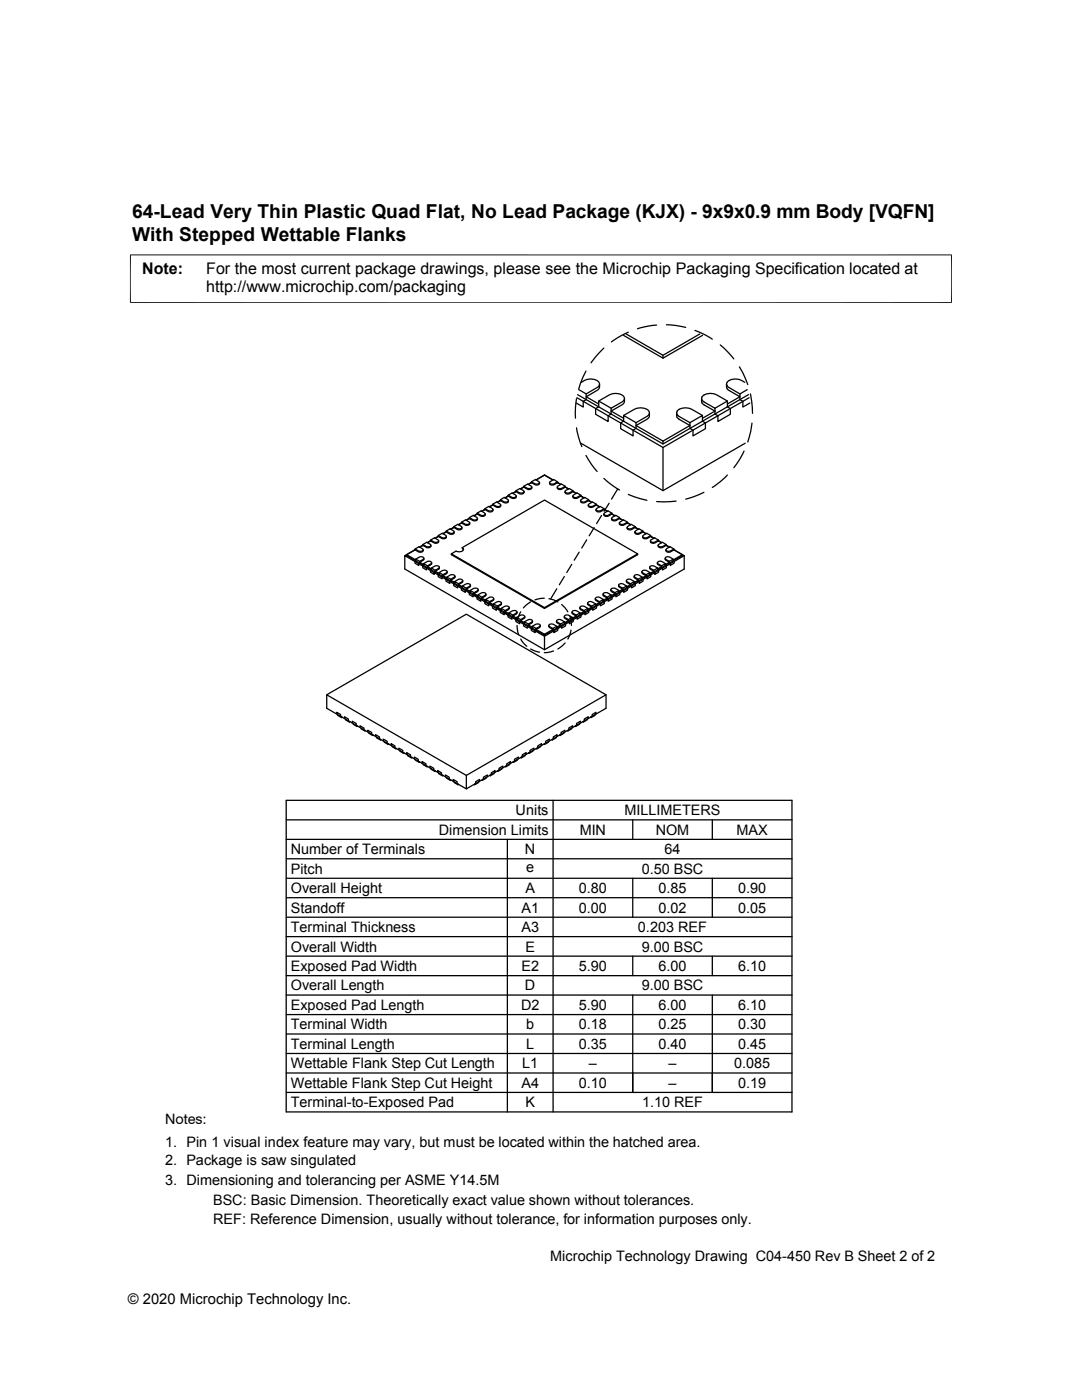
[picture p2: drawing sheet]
<svg xmlns="http://www.w3.org/2000/svg" width="216mm" height="279mm" viewBox="0 0 216 279" stroke-linecap="round" stroke-linejoin="round" font-family="sans-serif">
<g fill="none" stroke="#000" stroke-width=".25">
<path d="M115 79.6l-.2 1.7v2.2M115.1 79.4l17.2 9.9 17.2-9.9M115.3 78.8l17 9.8 17.1-9.8M115.5 77.8l1.5 .8v1.2l-.6 .3v1.1l-1.4-.8M116 76.3a2.39 2.39 0 0 1 3.6 .2v.3l-.3 .4-2.3 1.4M116.9 74.1l-.7 1.3-.7 2.3M119.6 76.6a1.1 1.1 0 0 1-.5 1.3l-2.1 1.3 2.5 1.4M120.5 69.5l-1.8 1.8-.8 1.1M124.4 66.9l7.9 4.6 7.9-4.6M124.6 79.5a1.1 1.1 0 0 1-.5 1.3l-2.2 1.2 2.5 1.5M124.9 66.7l7.4 4.2 7.3-4.2M125.4 66.3l-2.1 1.1-1.3 .8"/>
<path d="M131 64.9l-2.1 .3-1.7 .4M132.3 70.9v.6M133 64.8l1.9 .2 1.9 .3M138.7 65.9l1.9 .9 1.5 .9M140 79.5l.1-.3a2.42 2.42 0 0 1 2.9-.4l2.1 1.2M140 79.5l.1 .4 .4 .3 2.2 1.3M140 79.5a1.06 1.06 0 0 0 .5 1.3l2.2 1.2-2.5 1.5M143.7 68.8l2.7 2.8M145 76.6l.3 .6 2.3 1.4M145 76.6a1.1 1.1 0 0 0 .5 1.3l2.1 1.3-2.5 1.4M147.5 73.2l.7 1.1 1 2.5M148.6 76.3a2.39 2.39 0 0 0-3.6 .2v.1"/>
<path d="M149.1 77.8l-1.5 .8v1.2l.6 .3v1.1l1.4-.8M149.7 78.6l.5 3.9M99.7 100h.1M99.9 99.7a1.38 1.38 0 0 0 1.2 .5l.3-.2v-.2l-.8-.5-.7 .4v.2M99.9 99.9l-.7 .3 .7-.3M101.2 99.1h.1M101.4 98.8a1.38 1.38 0 0 0 1.3 .5l.3-.2v-.2l-.8-.5-.8 .4v.2M101.4 99l-.6 .4M101.5 99.9a.54 .54 0 0 1-.4 .5 .54 .54 0 0 1-.6-.1l-.6-.4M102.8 98.2h.1M103 97.9a1.32 1.32 0 0 0 1.4 .4l.1-.3-.8-.5-.7 .4v.2M103 98.1a1.38 1.38 0 0 0 1.2 .5l.3-.2 .1-.3"/>
<path d="M103 98.1l-.7 .4M103 98.1l-.7 .3M103 99a.54 .54 0 0 1-.3 .5 .54 .54 0 0 1-.6-.1l-.7-.4M104.3 97.3h.1M104.5 97a1.45 1.45 0 0 0 1.3 .5l.3-.2v-.2l-.8-.5-.8 .4v.2M104.5 97.2l-.6 .4M104.5 97.2l-.7 .4M105.9 96.4h.1M106 96.2a1.45 1.45 0 0 0 1.3 .4l.3-.2v-.2l-.8-.5-.8 .5v.1M106 96.3l-.6 .4M106.1 97.2v.3a.71 .71 0 0 1-.9 .1l-.7-.4M107 95.8l1.6-1 1.8 1-1.8-1z"/>
<path d="M107.7 96.3l-.1 .3-.4 .2-1.2-.5M109.7 96.3v.3a.77 .77 0 0 0 .9 .1l.7-.4M111.2 97.2v.3l.3 .2a1.38 1.38 0 0 0 1.3-.5M111.3 96.3l.6 .4M111.3 96.2a1.32 1.32 0 0 1-1.5 .3l-.1-.3 .8-.5 .8 .5v.1M111.4 96.4h.1M112.8 98.1v.3l.3 .2a1.38 1.38 0 0 0 1.2-.5M112.8 97.2l.7 .4-.7-.4M112.8 97a1.32 1.32 0 0 1-1.4 .4l-.2-.3 .8-.5 .8 .4v.2M113 97.3h.1M114.3 99v.3l.3 .2a1.47 1.47 0 0 0 1.3-.5M114.3 98.1l.7 .3"/>
<path d="M114.3 98.1l.7 .4M114.3 97.9a1.32 1.32 0 0 1-1.4 .4l-.1-.3 .8-.5 .7 .4v.2M114.5 98.2h.1M115 85.4l.4 1.8 .7 1.9M115.8 99.9l.1 .3 .3 .2a1.45 1.45 0 0 0 1.3-.5M115.9 88.5l16.4 9.4 16.4-9.4M115.9 99l.6 .4-.6-.4M115.9 98.8a1.42 1.42 0 0 1-1.3 .5l-.3-.2v-.2l.8-.5 .8 .4v.2M116.1 99.1h.1M116.9 90.9l1.1 1.8 1.1 1.4M117.5 99.9l.6 .3-.6-.3M117.5 99.7a1.4 1.4 0 0 1-1.3 .5l-.3-.2v-.2l.8-.5 .8 .4v.2"/>
<path d="M117.6 100h.1M119.5 80l2.1-1.2a2.24 2.24 0 0 1 3 .5v.4l-.3 .4-2.4 1.4M119.5 80l2.4 1.5v1.1l-.6 .4v1.1l-2.4-1.4v-1.2l.6-.3zM120.5 95.5l1.8 1.4 1.3 .9M123.3 97.6l-1.3 2M124.4 82.9l2.2-1.2a2.28 2.28 0 0 1 3 .5v.4l-.3 .4-2.4 1.3M124.4 82.9l2.5 1.4v1.2l-.6 .4v1.1l-2.5-1.4v-1.2l.6-.3zM125.4 98.7l3.7 1.1M129.6 82.4a1.06 1.06 0 0 1-.5 1.3l-2.2 1.2 5.4 3.1M132.3 88v.6M132.3 89.3v8.6M134.9 100l-2.4 .2-1.5-.1"/>
<path d="M135 82.4v-.2a1.93 1.93 0 0 1 2.5-.7l2.7 1.4M135 82.4l.1 .4 .4 .3 2.2 1.2M135 82.4a1.06 1.06 0 0 0 .5 1.3l2.2 1.2-5.4 3.1M137.7 84.3l2.5-1.4v1.2l.6 .3v1.2l-2.5 1.4v-1.1l-.6-.4zM140.5 98.3l-2.1 .8-1.6 .5M142.7 81.5l2.4-1.5v1.2l.6 .3v1.2l-2.4 1.4v-1.1l-.6-.4zM145.1 94.8l-1.5 1.4-1.5 1.1M148.5 90l-.9 1.7-1.2 1.6M150.1 84.4l-.3 1.7-.6 2.1M80.8 110.9l27.8 16.1 27.9-16.1v2.7l-27.9 16.1-27.8-16.1zM81.2 110.7l1.8 1.1M82.6 109.8h.1"/>
<path d="M82.8 109.7l-2 1.2M82.8 109.7l-1.6 1M82.8 109.6a1.32 1.32 0 0 0 1.5 .3l.1-.3-.8-.5-.8 .5v.1M83 111.6l.8 .4-.2 .9-.8-.5zM83 111.6a1.4 1.4 0 0 1 1.2-.5l.3 .2v.2l-.7 .5M84.2 108.9h.1M84.4 108.7a1.42 1.42 0 0 0 1.2 .4l.3-.2v-.2l-.7-.5-.8 .5v.1M84.4 108.8l-.6 .4M84.4 108.8l-.7 .4M84.4 109.7v.3l-.3 .2a1.42 1.42 0 0 1-1.3-.5M84.5 112.5l.8 .4-.2 .8-.8-.4zM84.5 112.5a1.42 1.42 0 0 1 1.3-.5l.3 .2v.2l-.8 .5"/>
<path d="M84.6 111.4l-.1 .3-.7 .5 .7 .4M85.7 108h.1M85.9 107.8a1.45 1.45 0 0 0 1.3 .4l.3-.2v-.2l-.8-.5-.8 .5v.1M85.9 107.9l-.6 .4 .6-.4M86 108.8l-.1 .3-.3 .2a1.38 1.38 0 0 1-1.2-.5M86.1 113.4l.7 .4-.1 .8-.8-.4zM86.1 113.4a1.32 1.32 0 0 1 1.4-.4l.2 .3-.9 .5M86.1 112.3v.3l-.8 .5 .8 .4M87.3 107.1h.1M87.5 106.9a1.42 1.42 0 0 0 1.3 .4l.2-.2v-.2l-.8-.5-.7 .5v.2M87.5 107l-.7 .4 .7-.3M87.5 107.9v.3l-.4 .2-1.2-.5"/>
<path d="M87.6 114.3l.8 .4-.2 .8-.8-.4zM87.6 114.3a1.32 1.32 0 0 1 1.5-.4l.1 .3-.8 .5M87.7 113.2v.3l-.9 .5 .8 .4M88.8 106.2l.1 .1M89 106a1.32 1.32 0 0 0 1.5 .4l.1-.4-.8-.5-.8 .5v.2M89 106.1l-.6 .4M89.1 107l-.1 .3-.2 .2a1.47 1.47 0 0 1-1.3-.4M89.2 115.2l.7 .4-.1 .8-.8-.4zM89.2 115.2a1.38 1.38 0 0 1 1.2-.5l.3 .2v.2l-.8 .5M89.2 114.1l-.1 .4-.7 .4 .8 .4M90.1 110.5l.9-.5 .3 .1a.74 .74 0 0 0 .8 0 .74 .74 0 0 0 .3-.6l-.2-.2 16.4-9.5 18.6 10.7-18.6 10.8zM90.1 110.5v.2l18.5 10.7 18.6-10.7v-.2"/>
<path d="M90.4 105.3v.1M90.6 105.3l-.7 .3M90.6 105.1a1.32 1.32 0 0 0 1.4 .4l.1-.4-.8-.5-.7 .5v.2M90.6 105.3a1.38 1.38 0 0 0 1.2 .4l.3-.2 .1-.2M90.6 105.2l-.7 .4M90.6 106.2v.2l-.3 .2a1.42 1.42 0 0 1-1.3-.4M90.7 116.1l.8 .4-.2 .8-.8-.4zM90.7 116.1a1.38 1.38 0 0 1 1.3-.5l.3 .2v.2l-.8 .5M90.8 115l-.1 .3-.8 .5 .8 .4M91.9 104.5h.1M92.1 104.2a1.32 1.32 0 0 0 1.5 .4l.1-.4-.8-.4-.8 .4v.2M92.1 104.4l-.6 .3"/>
<path d="M92.1 104.3l-.6 .4M92.2 109.3l.3 .4M92.3 116.9l.7 .5-.1 .8-.8-.4zM92.3 116.9a1.45 1.45 0 0 1 1.2-.4l.3 .2v.2l-.8 .5M92.3 115.9v.3l-.8 .5 .8 .4M93.5 103.5v.1M93.7 103.3a1.38 1.38 0 0 0 1.2 .5l.3-.2v-.2l-.8-.6-.7 .5v.2M93.7 103.5l-.7 .3M93.7 103.4l-.7 .4M93.7 104.4v.2a.77 .77 0 0 1-.9 .2l-.7-.4M93.8 117.8l.8 .5-.2 .8-.8-.4zM93.8 117.8a1.47 1.47 0 0 1 1.3-.4l.3 .2v.2l-.8 .5"/>
<path d="M93.9 116.8l-.1 .3-.8 .5 .8 .4M95 102.7h.1M95.2 102.4a1.4 1.4 0 0 0 1.3 .5l.3-.2v-.2l-.8-.5-.8 .4v.2M95.2 102.6l-.6 .4M95.2 102.6l-.6 .3M95.3 103.5l-.1 .3-.3 .1a1.42 1.42 0 0 1-1.2-.4M95.4 118.7l.7 .5-.2 .8-.7-.5zM95.4 118.7a1.32 1.32 0 0 1 1.4-.4l.1 .4-.8 .5M95.4 117.7l-.1 .4-.7 .4 .8 .4M96.6 101.8h.1M96.8 101.5a1.47 1.47 0 0 0 1.2 .5l.3-.2v-.2l-.8-.5-.7 .4v.2M96.8 101.7a1.42 1.42 0 0 0 1.2 .5l.3-.2 .1-.3"/>
<path d="M96.8 101.7l-.7 .3M96.8 102.6v.2l-.3 .2a1.45 1.45 0 0 1-1.3-.4M96.9 119.6l.8 .5-.2 .8-.8-.4zM96.9 119.6a1.38 1.38 0 0 1 1.3-.4l.3 .2v.2l-.8 .5M97 118.6l-.2 .4-.7 .4 .8 .4M98.1 100.9h.1M98.3 100.6a1.32 1.32 0 0 0 1.5 .4l.1-.3-.8-.5-.8 .4v.2M98.3 100.8l-.6 .4M98.3 100.8l-.6 .3M98.5 119.5v.3l-.8 .4 .8 .5M99.9 100.8v.3a.73 .73 0 0 1-.9 .1l-.7-.4M108.6 119.4l-1.9 .3"/>
<path d="M109.5 119.5l1.8 .6M111.1 117.5l-1.2 2M112.6 115.1l-1 1.6M114.1 112.6l-1 1.7M115.6 110.2l-1 1.6M117.1 107.7l-1 1.7M117.4 100.8v.3a.74 .74 0 0 0 .9 .1l.7-.4M118.6 105.3l-1 1.6M118.8 119.5v.3l.8 .4-.7 .5M118.9 101.7l.1 .3 .3 .2a1.38 1.38 0 0 0 1.2-.5M119 100.8l.7 .3M119 100.8l.6 .4"/>
<path d="M119 100.6a1.42 1.42 0 0 1-1.3 .5l-.3-.2v-.2l.8-.5 .8 .4v.2M119.1 100.9h.1M120 102.9l-1 1.6M120.3 118.6l.1 .3 .8 .5-.8 .4M120.4 119.6a1.4 1.4 0 0 0-1.3-.4l-.3 .2v.2l.8 .5M120.5 102.6v.2l.3 .2a1.42 1.42 0 0 0 1.3-.4M120.5 101.7l.7 .3M120.5 101.5a1.32 1.32 0 0 1-1.4 .4l-.1-.3 .8-.5 .7 .4v.2M120.7 101.8h.1M121.2 119.2l.7-.5 .2 .8-.8 .5zM121.5 100.4l-1 1.6M121.9 117.7l.1 .4 .7 .4-.8 .4"/>
<path d="M121.9 118.7a1.42 1.42 0 0 0-1.2-.4l-.3 .2v.2l.8 .5M122 103.5a.54 .54 0 0 0 .4 .5 .54 .54 0 0 0 .6-.1l.6-.4M122.1 102.6l.6 .3M122.1 102.6l.6 .4M122.1 102.4a1.38 1.38 0 0 1-1.3 .5l-.3-.2v-.2l.8-.5 .8 .4v.2M122.3 102.7h.1M122.7 118.3l.8-.5 .2 .9-.8 .4zM123.4 116.8l.1 .3 .8 .5-.8 .4M123.5 117.8a1.32 1.32 0 0 0-1.5-.3l-.1 .3 .8 .5M123.6 104.4v.2a.73 .73 0 0 0 .9 .2l.7-.4M123.6 103.4l.7 .4M123.6 103.5l.7 .3"/>
<path d="M123.6 103.3a1.38 1.38 0 0 1-1.2 .5l-.3-.2v-.2l.8-.6 .7 .5v.2M123.8 103.5v.1M124.3 117.4l.7-.5 .2 .9-.8 .4zM125 115.9v.3l.8 .5-.8 .4M125 116.9a1.32 1.32 0 0 0-1.4-.3l-.1 .3 .8 .5M125.1 105.3l.1 .2 .3 .2a1.4 1.4 0 0 0 1.2-.4M125.2 104.4l.6 .3M125.2 104.2a1.47 1.47 0 0 1-1.3 .4l-.3-.1v-.3l.8-.4 .8 .4v.2M125.2 104.3l.6 .4M125.3 104.5h.1M125.8 116.5l.8-.4 .2 .8-.8 .4zM126.5 115l.1 .3 .8 .5-.8 .4"/>
<path d="M126.6 116.1a1.38 1.38 0 0 0-1.3-.5l-.3 .2v.2l.8 .5M126.7 106.2v.2l.3 .2a1.45 1.45 0 0 0 1.3-.4M126.7 105.2l.7 .4M126.7 105.3l.7 .3M126.7 105.1a1.45 1.45 0 0 1-1.2 .4l-.3-.1v-.3l.8-.5 .7 .5v.2M126.9 105.3v.1M127.4 115.6l.7-.4 .2 .8-.7 .4zM128.1 114.1l.1 .4 .7 .4-.8 .4M128.1 115.2a1.42 1.42 0 0 0-1.2-.5l-.3 .2v.2l.8 .5M128.2 107l.1 .3 .3 .2a1.42 1.42 0 0 0 1.2-.4M128.3 106.1l.6 .4M128.3 106.2l.6 .3"/>
<path d="M128.3 106a1.45 1.45 0 0 1-1.3 .4l-.3-.1v-.3l.8-.5 .8 .5v.2M128.5 106.2l-.1 .1M128.9 114.7l.8-.4 .2 .8-.8 .4zM129.6 113.2l.1 .3 .8 .5-.8 .4M129.7 114.3a1.45 1.45 0 0 0-1.3-.5l-.3 .2v.2l.8 .5M129.8 107.9v.3a.77 .77 0 0 0 .9 .1l.7-.4M129.8 107l.7 .4M129.8 107.1l.7 .3M129.8 106.9a1.38 1.38 0 0 1-1.2 .4l-.3-.2v-.2l.8-.5 .7 .5v.2M130 107.1h.1M130.5 113.8l.7-.4 .2 .8-.8 .4zM131.2 112.3v.3l.8 .5-.8 .4"/>
<path d="M131.2 113.4a1.45 1.45 0 0 0-1.2-.5l-.3 .2v.2l.8 .5M131.3 108.8l.1 .3 .3 .2a1.38 1.38 0 0 0 1.2-.5M131.4 107.9l.6 .4M131.4 108l.6 .3M131.4 107.8a1.32 1.32 0 0 1-1.5 .4l-.1-.4 .8-.5 .8 .5v.1M131.6 108h-.1M132 112.9l.8-.4 .2 .8-.8 .4zM132.7 111.4l.1 .3 .8 .5-.8 .4M132.8 112.5a1.38 1.38 0 0 0-1.3-.5l-.3 .2v.2l.8 .5M132.9 109.7v.3l.3 .2a1.42 1.42 0 0 0 1.3-.5M132.9 108.8l.7 .4M132.9 108.7a1.32 1.32 0 0 1-1.4 .4l-.1-.4 .8-.5 .7 .5v.1"/>
<path d="M133.1 108.9h.1M133.6 112l.7-.4 .2 .8-.8 .5zM134.3 111.6a1.38 1.38 0 0 0-1.2-.5l-.3 .2v.2l.8 .5M134.5 109.7l.2 .1M134.5 109.7l1.6 1M134.5 109.6a1.32 1.32 0 0 1-1.5 .3l-.1-.3 .8-.5 .8 .5v.1M134.7 109.8l1.8 1.1M134.7 109.8h-.1M136.1 110.7l-1.8 1.1M136.1 110.7v.2l-27.5 15.9-27.4-15.9v-.2M65.2 138.7l27.8-16.1 27.9 16.1-27.9 16zM65.2 138.7v2.7l27.8 16 27.9-16v-2.7"/>
<path d="M98.5 120.5l.7 .5-.1 .8-.8-.5zM98.5 120.5a1.32 1.32 0 0 1 1.4-.4l.1 .4-.8 .5M100 121.4l.8 .5-.2 .8-.8-.5zM100 121.4a1.32 1.32 0 0 1 1.5-.4l.1 .4-.8 .5M100.1 120.4l-.1 .2-.8 .6 .8 .4M101.6 122.3l.7 .5-.1 .8-.8-.5zM101.6 122.3a1.45 1.45 0 0 1 1.2-.4l.3 .1v.3l-.8 .5M101.6 121.3l-.1 .4-.7 .3 .8 .5M103.1 123.2l.8 .5-.2 .8-.8-.5zM103.1 123.2a1.4 1.4 0 0 1 1.3-.5l.3 .2v.2l-.8 .6M103.2 124.8l.3 1.9M103.2 122.2l-.2 .4-.7 .3 .8 .5"/>
<path d="M103.9 122.1l-.6 1.8M103.9 127.5l.6 .9 .6 .6M104.6 124.1l.8 .4-.2 .9-.7-.5zM104.6 124.1a1.36 1.36 0 0 1 1.5-.4l.1 .4-.8 .4M104.7 123v.3l-.8 .5 .7 .5M105.9 120.1l-1.5 1.2M105.9 129.5l1.8 .7M106.2 125l.8 .4-.2 .9-.8-.5zM106.2 125a1.32 1.32 0 0 1 1.5-.4l.1 .3-.8 .5M106.3 123.9l-.2 .4-.7 .4 .8 .5M107.8 124.8l-.1 .4-.7 .4 1.6 1M108.6 121.3v.1"/>
<path d="M108.6 127v2.7M108.6 126.6v.2M109.5 124.8l.2 .4 .6 .4-1.7 1M110.3 125.4l.8-.4 .2 .8-.8 .5zM110.4 129.9l-1.8 .4M111 123.9l.1 .3 .8 .5-.8 .5M111.1 125a1.45 1.45 0 0 0-1.3-.5l-.3 .2v.2l.8 .5M111.9 124.5l.7-.4 .2 .8-.7 .5zM112.1 120.7l1.2 1.4M112.6 123v.3l.8 .5-.8 .5M112.6 124.1a1.32 1.32 0 0 0-1.4-.4l-.1 .4 .8 .4M112.8 128.3l-1.5 1.2"/>
<path d="M113.4 123.7l.8-.5 .2 .8-.8 .5zM113.7 123l.3 1.8M113.9 125.8l-.6 1.7M114.2 122.2l.1 .4 .7 .3-.8 .5M114.2 123.2a1.38 1.38 0 0 0-1.3-.5l-.3 .2v.2l.8 .6M115 122.8l.7-.5 .2 .8-.8 .5zM115.7 121.3l.1 .4 .7 .3-.8 .5M115.7 122.3a1.32 1.32 0 0 0-1.4-.4l-.1 .4 .8 .5M116.5 121.9l.8-.5 .2 .8-.8 .5zM117.2 120.4l.1 .3 .8 .5-.8 .4M117.3 121.4a1.32 1.32 0 0 0-1.5-.4l-.1 .4 .8 .5M118.1 121l.8-.5 .1 .8-.7 .5z"/>
<path d="M118.9 120.5a1.47 1.47 0 0 0-1.3-.4l-.3 .1v.3l.8 .5M119.6 120.1l.8-.5 .2 .9-.8 .4zM57.1 159.7h100.9v62.2h-100.9zM67.2 142.5v-.3l.8 .4v.4M67.4 142.6v.2l.8 .4M68.2 143.1v.1l.1-.1M68.7 143.4v-.4l.8 .5v.3M68.9 143.5v.2l.8 .4M69.7 144v.1l.1-.1M70.3 144.3v-.4l.8 .5v.3M70.5 144.4v.1l.7 .5M71.2 144.8v.2l.2-.1"/>
<path d="M71.8 145.2v-.4l.8 .5v.3M72 145.3v.1l.8 .5M72.8 145.8v.1l.1-.1M73.4 146.1v-.4l.8 .5v.3M73.6 146.2v.1l.8 .5M74.4 146.6v.2l.1-.1M74.9 147v-.4l.8 .5v.3M75.1 147.1v.1l.8 .5M75.9 147.5v.2l.1-.1M76.5 147.9v-.4l.8 .5v.3M76.7 148v.1l.7 .5M77.4 148.4v.2l.2-.1"/>
<path d="M78 148.8v-.4l.8 .5v.3M78.2 148.9v.1l.8 .5M79 149.3v.2l.1-.1M79.6 149.7v-.4l.8 .5v.3M79.8 149.8v.1l.7 .5M80.5 150.2v.2l.2-.1M81.1 150.6v-.4l.8 .4v.4M81.3 150.7v.1l.8 .5M82.1 151.1v.2l.1-.1M82.7 151.4v-.3l.8 .4v.4M82.9 151.6v.1l.8 .4M83.7 152v.1h.1"/>
<path d="M84.2 152.3v-.3l.8 .4v.4M84.4 152.4v.2l.8 .4M85.2 152.9v.1h.1M85.8 153.2v-.3l.8 .4v.4M86 153.4v.1l.7 .4M86.7 153.8v.1h.2M87.3 154.1v-.3l.8 .4v.4M87.5 154.2v.2l.8 .4M88.3 154.7v.1l.1-.1M88.9 155v-.3l.7 .4v.4M89.1 155.1v.2l.7 .4M89.8 155.6v.1h.2"/>
<path d="M90.4 155.9v-.3l.8 .4v.4M90.6 156v.2l.8 .4M91.4 156.5v.1l.1-.1M93 154.7v2.7M94.7 156.5v.1l-.1-.1M95.5 156v.2l-.8 .4M95.7 155.9v-.3l-.8 .4v.4M96.3 155.6v.1h-.1M97 155.1v.2l-.7 .4M97.2 155v-.3l-.7 .4v.4M97.8 154.7v.1l-.1-.1M98.6 154.2v.2l-.8 .4"/>
<path d="M98.8 154.1v-.3l-.8 .4v.4M99.4 153.8v.1h-.1M100.1 153.4v.1l-.7 .4M100.3 153.2v-.3l-.7 .4v.4M100.9 152.9v.1h-.1M101.7 152.4v.2l-.8 .4M101.9 152.3v-.3l-.8 .4v.4M102.5 152v.1h-.2M103.3 151.6v.1l-.8 .4M103.4 151.4v-.3l-.7 .4v.4M104 151.1v.2l-.1-.1M104.8 150.7v.1l-.8 .5"/>
<path d="M105 150.6v-.4l-.8 .4v.4M105.6 150.2v.2l-.1-.1M106.3 149.8v.1l-.7 .5M106.5 149.7v-.4l-.8 .5v.3M107.1 149.3v.2l-.1-.1M107.9 148.9v.1l-.8 .5M108.1 148.8v-.4l-.8 .5v.3M108.7 148.4v.2l-.2-.1M109.4 148v.1l-.7 .5M109.6 147.9v-.4l-.7 .5v.3M110.2 147.5v.2l-.1-.1M110.4 159.7v62.2"/>
<path d="M111 147.1v.1l-.8 .5M111.2 147v-.4l-.8 .5v.3M111.8 146.6v.2l-.2-.1M112.5 146.2v.1l-.7 .5M112.7 146.1v-.4l-.7 .5v.3M113.3 145.8v.1l-.1-.1M114.1 145.3v.1l-.8 .5M114.3 145.2v-.4l-.8 .5v.3M114.9 144.8v.2l-.2-.1M115.6 144.4v.1l-.7 .5M115.8 144.3v-.4l-.8 .5v.3M116.4 144v.1l-.1-.1"/>
<path d="M117.2 143.5v.2l-.8 .4M117.4 143.4v-.4l-.8 .5v.3M118 143.1v.1l-.2-.1M118.7 142.6v.2l-.7 .4M118.9 142.5v-.3l-.7 .4v.4M57.1 179.2h100.9M57.1 175.3h100.9M57.1 167.5h100.9M57.1 163.6h100.9M57.1 171.4h100.9M101.2 167.5v54.4M126.3 163.6v3.9"/>
<path d="M126.3 175.3v7.7M142.1 163.6v3.9M142.1 175.3v7.7M57.1 190.8h100.9M57.1 183h100.9M57.1 198.6h100.9M57.1 194.7h100.9M57.1 186.9h100.9M126.3 190.8v3.9M126.3 198.6v19.4M142.1 190.8v3.9M142.1 198.6v19.4"/>
<path d="M57.1 214.1h100.9M57.1 202.5h100.9M57.1 206.4h100.9M57.1 210.2h100.9M57.1 218h100.9"/>
</g>
<path d="M26 50.8v9.7M189.9 50.8v9.7M189.9 50.9h-164M25.9 60.4h164" fill="none" stroke="#000" stroke-width=".2"/>
<g font-size="3.8">
<text x="26.4" y="43.5">64-Lead Very Thin Plastic Quad Flat, No Lead Package (KJX) - 9x9x0.9 mm Body [VQFN]</text>
<text x="26.4" y="48">With Stepped Wettable Flanks</text>
</g>
<g font-size="3.2">
<text x="28.4" y="54.6">Note:</text>
<text x="41.1" y="58.3">http://www.microchip.com/packaging</text>
<text x="41.1" y="54.6">For the most current package drawings, please see the Microchip Packaging Specification located at</text>
</g>
<g font-size="2.9">
<text x="87.6" y="166.6">Dimension Limits</text>
<text x="102.9" y="162.7">Units</text>
<text x="115.7" y="166.6">MIN</text>
<text x="124.6" y="162.7">MILLIMETERS</text>
<text x="130.8" y="166.6">NOM</text>
<text x="147" y="166.6">MAX</text>
<text x="58" y="170.5">Number of Terminals</text>
<text x="104.8" y="170.5">N</text>
<text x="132.6" y="170.5">64</text>
<text x="58" y="178.2">Overall Height</text>
<text x="58" y="174.4">Pitch</text>
<text x="104.8" y="178.2">A</text>
<text x="105" y="174.1">e</text>
<text x="115.5" y="178.2">0.80</text>
<text x="128" y="174.4">0.50 BSC</text>
<text x="131.4" y="178.2">0.85</text>
<text x="147.3" y="178.2">0.90</text>
<text x="58" y="182.1">Standoff</text>
<text x="104.1" y="182.1">A1</text>
<text x="115.5" y="182.1">0.00</text>
<text x="131.4" y="182.1">0.02</text>
<text x="147.3" y="182.1">0.05</text>
<text x="58" y="189.9">Overall Width</text>
<text x="58" y="186">Terminal Thickness</text>
<text x="104" y="186">A3</text>
<text x="104.8" y="189.9">E</text>
<text x="127.3" y="186">0.203 REF</text>
<text x="128" y="189.9">9.00 BSC</text>
<text x="58" y="197.7">Overall Length</text>
<text x="58" y="193.8">Exposed Pad Width</text>
<text x="104" y="193.8">E2</text>
<text x="104.8" y="197.7">D</text>
<text x="115.5" y="193.8">5.90</text>
<text x="128" y="197.7">9.00 BSC</text>
<text x="131.4" y="193.8">6.00</text>
<text x="147.3" y="193.8">6.10</text>
<text x="58" y="201.6">Exposed Pad Length</text>
<text x="104" y="201.6">D2</text>
<text x="115.5" y="201.6">5.90</text>
<text x="131.4" y="201.6">6.00</text>
<text x="147.3" y="201.6">6.10</text>
<text x="58" y="209.3">Terminal Length</text>
<text x="58" y="205.4">Terminal Width</text>
<text x="105" y="205.4">b</text>
<text x="105" y="209.3">L</text>
<text x="115.5" y="205.4">0.18</text>
<text x="115.5" y="209.3">0.35</text>
<text x="131.4" y="205.4">0.25</text>
<text x="131.4" y="209.3">0.40</text>
<text x="147.3" y="205.4">0.30</text>
<text x="147.3" y="209.3">0.45</text>
<text x="58" y="213.2">Wettable Flank Step Cut Length</text>
<text x="104.2" y="213.2">L1</text>
<text x="117.5" y="213.2">–</text>
<text x="133.4" y="213.2">–</text>
<text x="146.5" y="213.2">0.085</text>
<text x="58" y="221">Terminal-to-Exposed Pad</text>
<text x="58" y="217.1">Wettable Flank Step Cut Height</text>
<text x="104" y="217.1">A4</text>
<text x="104.8" y="221">K</text>
<text x="115.5" y="217.1">0.10</text>
<text x="128.1" y="221">1.10 REF</text>
<text x="133.4" y="217.1">–</text>
<text x="147.3" y="217.1">0.19</text>
<text x="32.9" y="224.3">Notes:</text>
<text x="32.9" y="228.9">1. Pin 1 visual index feature may vary, but must be located within the hatched area.</text>
<text x="32.9" y="232.6">2. Package is saw singulated</text>
<text x="32.9" y="236.5">3. Dimensioning and tolerancing per ASME Y14.5M</text>
<text x="42.5" y="244.3">REF: Reference Dimension, usually without tolerance, for information purposes only.</text>
<text x="42.5" y="240.6">BSC: Basic Dimension. Theoretically exact value shown without tolerances.</text>
<text x="109.8" y="251.7">Microchip Technology Drawing C04-450 Rev B Sheet 2 of 2</text>
<text x="25.5" y="260.2">© 2020 Microchip Technology Inc.</text>
</g>
</svg>
